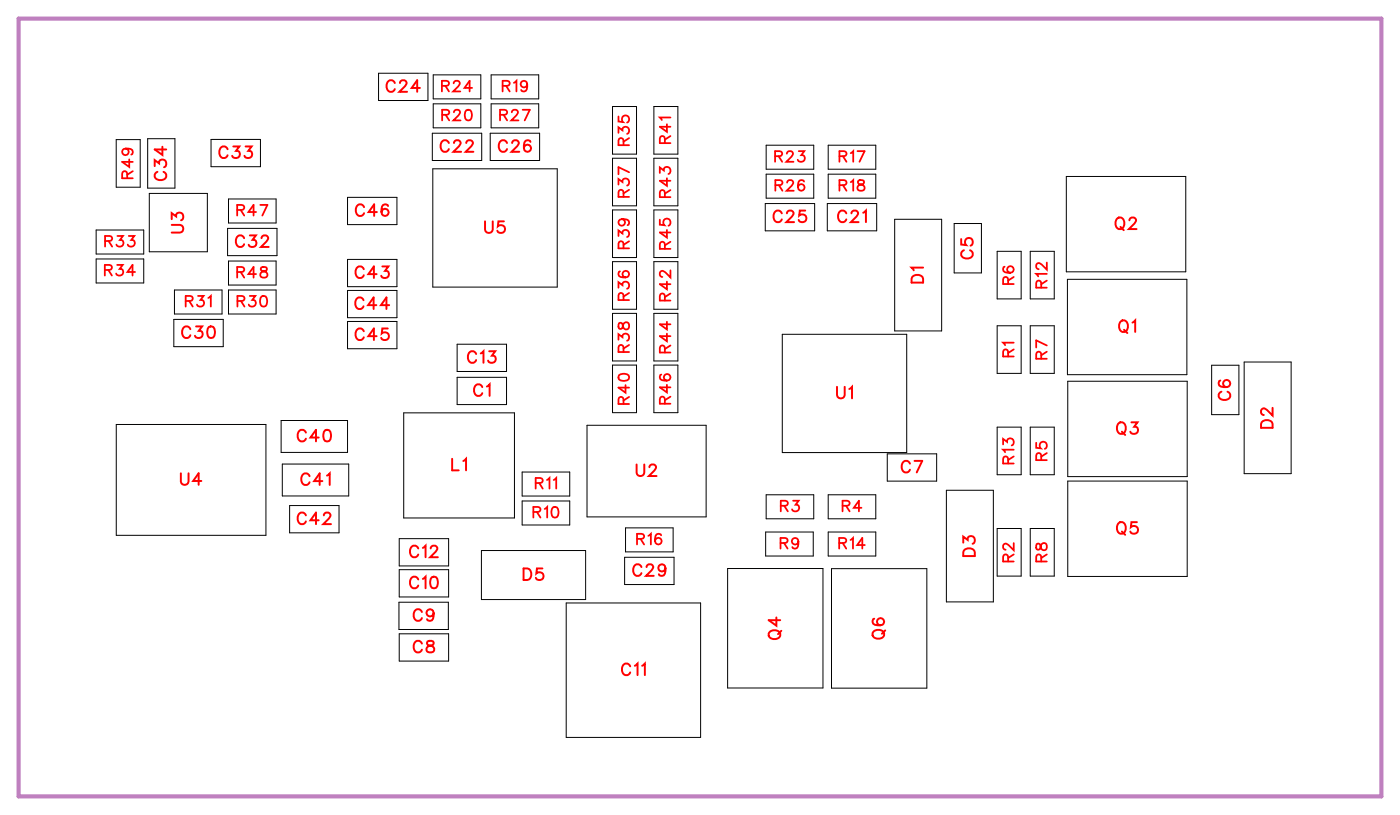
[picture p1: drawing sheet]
<svg xmlns="http://www.w3.org/2000/svg" width="86mm" height="50mm" viewBox="0 0 86 50" stroke-linecap="round" stroke-linejoin="round" font-family="sans-serif">
<path d="M1.1 1.1h83.7v47.8h-83.7z" fill="none" stroke="#bf80bf" stroke-width=".25"/>
<g fill="none" stroke="#000" stroke-width=".06">
<path d="M5.9 14.1h2.9v1.5h-2.9zM5.9 15.9h2.9v1.5h-2.9zM7.1 8.6h1.5v2.9h-1.5zM9.1 8.5h1.6v3h-1.6zM9.2 11.9h3.5v3.6h-3.5zM10.7 19.6h3v1.7h-3zM10.7 17.8h2.9v1.5h-2.9zM13 8.6h3v1.6h-3zM14 14h3v1.7h-3zM14 17.8h3v1.5h-3zM14 12.2h3v1.5h-3zM14 16h3v1.5h-3z"/>
<path d="M21.3 12.1h3.1v1.7h-3.1zM21.3 15.9h3.1v1.7h-3.1zM21.3 17.8h3.1v1.7h-3.1zM21.3 19.7h3.1v1.7h-3.1zM23.2 4.5h3.1v1.7h-3.1zM26.6 8.2h3v1.7h-3zM26.6 10.4h7.6v7.2h-7.6zM26.6 4.6h2.9v1.5h-2.9zM26.6 6.4h2.9v1.4h-2.9zM30.1 8.2h3v1.7h-3zM30.2 4.6h2.9v1.5h-2.9zM30.2 6.4h2.9v1.4h-2.9z"/>
<path d="M37.6 6.5h1.5v3h-1.5zM37.6 9.7h1.5v2.9h-1.5zM37.6 12.9h1.5v2.9h-1.5zM37.6 16.1h1.5v2.9h-1.5zM37.6 19.2h1.5v3h-1.5zM40.2 6.5h1.4v3h-1.4zM40.2 16.1h1.4v2.9h-1.4zM40.2 9.7h1.4v2.9h-1.4zM40.2 19.2h1.4v3h-1.4zM40.2 12.9h1.4v2.9h-1.4zM47 12.5h3v1.7h-3zM47.1 8.9h2.9v1.5h-2.9z"/>
<path d="M47.1 10.7h2.9v1.5h-2.9zM50.8 12.5h3v1.7h-3zM50.9 8.9h2.9v1.5h-2.9zM50.9 10.7h2.9v1.5h-2.9zM54.9 13.5h2.9v6.8h-2.9zM58.6 13.7h1.7v3.1h-1.7zM61.2 15.4h1.5v3h-1.5zM63.3 15.4h1.4v3h-1.4zM65.5 10.8h7.3v5.9h-7.3zM65.6 17.1h7.3v5.9h-7.3zM7.1 26.1h9.2v6.8h-9.2zM17.3 25.8h4v2h-4z"/>
<path d="M17.3 28.5h4.1v2h-4.1zM17.8 31h3v1.7h-3zM24.5 37h3v1.6h-3zM24.5 33.1h3.1v1.6h-3.1zM24.5 35h3.1v1.7h-3.1zM24.5 38.9h3.1v1.7h-3.1zM24.8 25.3h6.8v6.5h-6.8zM28.1 21.1h3v1.7h-3zM28.1 23.2h3v1.6h-3zM29.6 33.8h6.4v3h-6.4zM32.1 29h2.9v1.5h-2.9zM32.1 30.8h2.9v1.4h-2.9z"/>
<path d="M34.8 37h8.2v8.3h-8.2zM36.1 26.1h7.3v5.6h-7.3zM37.6 22.4h1.5v2.9h-1.5zM38.4 34.2h3v1.7h-3zM38.4 32.4h2.9v1.5h-2.9zM40.2 22.4h1.4v2.9h-1.4zM44.7 34.9h5.8v7.3h-5.8zM47 32.7h2.9v1.4h-2.9zM47.1 30.4h2.9v1.5h-2.9zM48 20.5h7.7v7.3h-7.7zM50.9 30.4h2.9v1.5h-2.9zM50.9 32.7h2.9v1.4h-2.9z"/>
<path d="M51.1 34.9h5.8v7.3h-5.8zM54.5 27.9h3v1.6h-3zM58.1 30.1h2.9v6.9h-2.9zM61.2 20h1.5v2.9h-1.5zM61.2 26.2h1.5v2.9h-1.5zM61.2 32.4h1.5v3h-1.5zM63.3 20h1.4v2.9h-1.4zM63.3 32.4h1.4v3h-1.4zM63.3 26.2h1.4v2.9h-1.4zM65.6 29.5h7.3v5.9h-7.3zM65.6 23.4h7.3v5.9h-7.3zM74.4 22.4h1.7v3.1h-1.7z"/>
<path d="M76.4 22.2h2.9v6.9h-2.9z"/>
</g>
<g fill="none" stroke="#f00" stroke-width=".12">
<path d="M9.5 10.2v-.4l.3 .2a.24 .24 0 0 1 .4-.1 .24 .24 0 0 1-.1 .4M9.7 10.6a.26 .26 0 0 0-.2 .2 .26 .26 0 0 0 .3 .3h.1a.26 .26 0 0 0 .3-.3 .26 .26 0 0 0-.2-.2M10 9v.5l-.5-.3h.7M10.5 13.8h.6l.2 .2-.1 .2-.7 .1M10.5 13.5v-.4l.3 .2a.24 .24 0 0 1 .4-.2 .24 .24 0 0 1-.1 .4M14 9.2a.26 .26 0 0 0-.3-.2 .26 .26 0 0 0-.2 .3v.1a.26 .26 0 0 0 .2 .3 .26 .26 0 0 0 .3-.2M14.3 9h.4l-.2 .3a.24 .24 0 0 1 .2 .3 .24 .24 0 0 1-.4 0M15 14.6a.26 .26 0 0 0-.3-.1 .26 .26 0 0 0-.2 .2v.2a.26 .26 0 0 0 .2 .3 .26 .26 0 0 0 .3-.2M15.1 9h.4l-.3 .3a.24 .24 0 0 1 .2 .3 .24 .24 0 0 1-.4 0M15.3 14.5h.4l-.2 .2a.24 .24 0 0 1 .2 .4 .24 .24 0 0 1-.4-.1M16.1 14.6l.1-.1h.1l.2 .1-.1 .2-.4 .4h.5M22.3 18.4a.26 .26 0 0 0-.3-.1 .26 .26 0 0 0-.2 .2v.2a.26 .26 0 0 0 .2 .3 .26 .26 0 0 0 .3-.2"/>
<path d="M22.3 16.5a.26 .26 0 0 0-.3-.1 .26 .26 0 0 0-.2 .2v.2a.26 .26 0 0 0 .2 .3 .26 .26 0 0 0 .3-.2M22.4 12.7a.26 .26 0 0 0-.3-.2 .26 .26 0 0 0-.2 .3v.2a.26 .26 0 0 0 .2 .3 .26 .26 0 0 0 .3-.2M23.1 18.7h-.5l.3-.4v.7M23.1 16.8h-.5l.4-.4v.7M23.1 13h-.5l.4-.5v.8M23.5 16.4h.4l-.3 .2a.24 .24 0 0 1 .2 .4 .24 .24 0 0 1-.4-.1M23.8 12.6a.35 .35 0 0 0-.4 .2 .35 .35 0 0 0 .2 .5 .22 .22 0 0 0 .3-.2 .22 .22 0 0 0-.2-.3 .22 .22 0 0 0-.3 .2M23.9 18.7h-.5l.3-.4v.7M24.2 5.1a.26 .26 0 0 0-.3-.2 .26 .26 0 0 0-.2 .3v.2a.26 .26 0 0 0 .3 .2 .26 .26 0 0 0 .2-.1M24.6 5.1l.1-.2h.1l.2 .2-.1 .2-.4 .3h.5M25.8 5.4h-.5l.3-.5v.7M27.6 8.8a.26 .26 0 0 0-.3-.2 .26 .26 0 0 0-.2 .3v.2a.26 .26 0 0 0 .2 .2 .26 .26 0 0 0 .3-.1"/>
<path d="M27.9 8.8l.1-.2h.2l.1 .1-.1 .3-.4 .3h.5M28.6 8.8l.2-.2h.1l.1 .1-.1 .3-.3 .3h.5M29.8 13.6v.5l.2 .2 .2-.1 .1-.6M30.9 13.6h-.3v.3a.25 .25 0 0 1 .4 0 .25 .25 0 0 1-.1 .4 .25 .25 0 0 1-.4-.1M31.1 8.8a.26 .26 0 0 0-.3-.2 .26 .26 0 0 0-.2 .3v.2a.26 .26 0 0 0 .2 .2 .26 .26 0 0 0 .3-.1M31.5 8.8l.1-.2h.1l.2 .1-.1 .3-.4 .3h.5M32.6 8.7l-.1-.1a.35 .35 0 0 0-.4 .3 .35 .35 0 0 0 .3 .4 .22 .22 0 0 0 .2-.2 .22 .22 0 0 0-.2-.2 .22 .22 0 0 0-.2 .2M48 13.1a.26 .26 0 0 0-.3-.2 .26 .26 0 0 0-.2 .3v.2a.26 .26 0 0 0 .2 .2 .26 .26 0 0 0 .3-.1M48.3 13.1l.2-.2h.1l.1 .2-.1 .2-.3 .3h.5M49.5 12.9h-.4v.3a.25 .25 0 0 1 .4 0 .25 .25 0 0 1-.1 .4 .25 .25 0 0 1-.4-.1M52 13.1a.26 .26 0 0 0-.3-.2 .26 .26 0 0 0-.2 .3v.2a.26 .26 0 0 0 .2 .2 .26 .26 0 0 0 .3-.1M52.3 13.1l.1-.2h.2l.1 .2-.1 .2-.3 .3h.4"/>
<path d="M53 13.1l.2-.2v.7M56.1 16.9h.2h.3l.1 .5h-.7zM56.7 16.4h-.7l.1 .2M59 14.7v.3h.3a.25 .25 0 0 1 0-.3 .25 .25 0 0 1 .4 0 .25 .25 0 0 1-.1 .4M59.2 15.4a.26 .26 0 0 0-.2 .3 .26 .26 0 0 0 .3 .2h.2a.26 .26 0 0 0 .2-.2 .26 .26 0 0 0-.1-.3M68.6 13.5v-.1a.33 .33 0 0 1 .5 .3 .33 .33 0 0 1-.5 .3l-.1-.2zM68.8 19.8l.1-.1a.33 .33 0 0 1 .4 .3 .33 .33 0 0 1-.4 .3l-.2-.2zM68.8 13.9l.2 .2M69.4 13.5l.1-.1h.1l.2 .1-.1 .2-.4 .4h.5M69.5 19.8l.2-.1v.7M11.1 29.1v.5l.2 .2 .2-.1 .1-.6M11.7 20.2a.26 .26 0 0 0-.3-.2 .26 .26 0 0 0-.2 .3v.2a.26 .26 0 0 0 .2 .3 .26 .26 0 0 0 .3-.2"/>
<path d="M12 20h.4l-.2 .3a.24 .24 0 0 1 .2 .4 .24 .24 0 0 1-.4-.1M12.4 29.5h-.5l.3-.4v.7M12.8 20.1l.1-.1a.37 .37 0 0 1 .3 .4 .37 .37 0 0 1-.3 .3 .45 .45 0 0 1-.1-.6zM18.8 26.6a.26 .26 0 0 0-.3-.2 .26 .26 0 0 0-.2 .3v.1a.26 .26 0 0 0 .2 .3 .26 .26 0 0 0 .3-.2M18.8 31.6a.26 .26 0 0 0-.3-.1 .26 .26 0 0 0-.2 .2v.2a.26 .26 0 0 0 .2 .3 .26 .26 0 0 0 .3-.2M19 29.2a.26 .26 0 0 0-.3-.1 .26 .26 0 0 0-.2 .2v.2a.26 .26 0 0 0 .2 .3 .26 .26 0 0 0 .3-.2M19.6 26.9h-.5l.3-.5v.7M19.6 31.9h-.5l.3-.4v.7M19.8 29.5h-.5l.3-.4v.7M19.9 31.6l.1-.1h.2l.1 .1-.1 .2-.3 .4h.4M20 26.4h.1a.37 .37 0 0 1 .2 .3 .37 .37 0 0 1-.2 .4 .45 .45 0 0 1-.1-.7zM20.1 29.2l.1-.1v.7"/>
<path d="M22.3 20.3a.26 .26 0 0 0-.3-.1 .26 .26 0 0 0-.2 .2v.2a.26 .26 0 0 0 .2 .3 .26 .26 0 0 0 .3-.2M23.1 20.6h-.5l.4-.4v.7M23.8 20.2h-.3l-.1 .3a.25 .25 0 0 1 .4 0 .25 .25 0 0 1 0 .3 .25 .25 0 0 1-.4-.1M25.7 33.7a.26 .26 0 0 0-.3-.2 .26 .26 0 0 0-.2 .3v.1a.26 .26 0 0 0 .2 .3 .26 .26 0 0 0 .3-.2M25.7 35.6a.26 .26 0 0 0-.3-.2 .26 .26 0 0 0-.2 .3v.1a.26 .26 0 0 0 .2 .3 .26 .26 0 0 0 .3-.2M25.9 39.5a.26 .26 0 0 0-.3-.2 .26 .26 0 0 0-.2 .3v.2a.26 .26 0 0 0 .2 .3 .26 .26 0 0 0 .3-.2M25.9 37.6a.26 .26 0 0 0-.3-.2 .26 .26 0 0 0-.2 .3v.1a.26 .26 0 0 0 .2 .3 .26 .26 0 0 0 .3-.2M26 33.6l.1-.1v.7M26 35.5l.1-.1v.7M26.3 39.4v.2l.3 .1 .1 .1a.24 .24 0 0 1-.3 .3 .24 .24 0 0 1-.2-.3l.4-.3v-.1zM26.5 33.7l.1-.2h.1l.2 .1-.1 .3-.4 .3h.5M26.5 35.4h.1a.37 .37 0 0 1 .3 .4 .37 .37 0 0 1-.3 .3 .45 .45 0 0 1-.1-.7z"/>
<path d="M26.6 37.6a.22 .22 0 0 1-.3 .2 .22 .22 0 0 1-.1-.3 .22 .22 0 0 1 .4 0v.1a.34 .34 0 0 1-.2 .5l-.2-.1M27.8 28.2v.7h.4M28.5 28.3l.1-.1v.7M29.2 21.7a.26 .26 0 0 0-.3-.1 .26 .26 0 0 0-.2 .2v.2a.26 .26 0 0 0 .2 .3 .26 .26 0 0 0 .3-.2M29.5 21.7l.2-.1v.7M29.6 23.8a.26 .26 0 0 0-.3-.2 .26 .26 0 0 0-.2 .3v.1a.26 .26 0 0 0 .2 .3 .26 .26 0 0 0 .3-.2M29.9 23.7l.2-.1v.7M30 21.6h.4l-.2 .2a.24 .24 0 0 1 .2 .4 .24 .24 0 0 1-.4-.1M32.2 34.9h.2a.38 .38 0 0 1 .2 .4 .38 .38 0 0 1-.2 .3h-.2zM33.3 34.9h-.3l-.1 .3a.25 .25 0 0 1 .4 0 .25 .25 0 0 1 0 .4 .25 .25 0 0 1-.4-.1M39.1 28.5v.5l.2 .2 .2-.1 .1-.6M39.4 34.8a.26 .26 0 0 0-.3-.2 .26 .26 0 0 0-.2 .3v.2a.26 .26 0 0 0 .2 .3 .26 .26 0 0 0 .3-.2"/>
<path d="M39.7 34.8l.1-.2h.2l.1 .2-.1 .2-.3 .4h.4M39.9 28.7l.1-.2h.2l.1 .2-.1 .2-.4 .3h.5M40.9 34.9a.22 .22 0 0 1-.3 .2 .22 .22 0 0 1-.1-.4 .22 .22 0 0 1 .3 0l.1 .2a.34 .34 0 0 1-.3 .5l-.1-.1M47.3 38.8a.35 .35 0 0 1 .4-.1 .35 .35 0 0 1 .2 .4 .33 .33 0 0 1-.5 .1 .33 .33 0 0 1-.1-.4zM47.7 37.9v.5l-.5-.3h.7M48 38.7l-.2 .2M51.4 23.7v.6l.2 .2 .2-.1 .1-.7M52.2 23.9l.1-.2v.8M53.7 38.7a.35 .35 0 0 1 .4 0 .35 .35 0 0 1 .2 .4 .33 .33 0 0 1-.5 .1 .33 .33 0 0 1-.1-.5zM53.7 38h-.1a.35 .35 0 0 0 .3 .4 .35 .35 0 0 0 .4-.2 .22 .22 0 0 0-.2-.2 .22 .22 0 0 0-.2 .2 .22 .22 0 0 0 .2 .2M54.4 38.7l-.2 .2M55.9 28.5a.26 .26 0 0 0-.3-.2 .26 .26 0 0 0-.2 .3v.1a.26 .26 0 0 0 .2 .3 .26 .26 0 0 0 .3-.2"/>
<path d="M56.2 28.3h.4l-.3 .7M59.2 33.3v-.4l.2 .3a.24 .24 0 0 1 .4-.2 .24 .24 0 0 1-.1 .4M59.3 33.7h.1h.4l.1 .4h-.7zM68.7 26a.33 .33 0 0 1 .4 .3 .33 .33 0 0 1-.4 .3l-.1-.2zM68.7 32.2v-.1a.33 .33 0 0 1 .4 .3 .33 .33 0 0 1-.4 .3l-.1-.2zM68.9 26.5l.2 .2M68.9 32.6l.2 .2M69 20.2l.2 .2M69.5 25.9h.4l-.2 .3a.24 .24 0 0 1 .1 .4 .24 .24 0 0 1-.4-.1M69.8 32.1h-.3v.3a.25 .25 0 0 1 .3 0 .25 .25 0 0 1 0 .3 .25 .25 0 0 1-.4-.1M74.9 23.4a.35 .35 0 0 0 .2 .4 .35 .35 0 0 0 .5-.2 .22 .22 0 0 0-.3-.3 .22 .22 0 0 0-.2 .2 .22 .22 0 0 0 .2 .3M75 24a.26 .26 0 0 0-.2 .3 .26 .26 0 0 0 .3 .3h.2a.26 .26 0 0 0 .3-.3 .26 .26 0 0 0-.2-.3"/>
<path d="M77.5 25.9l.2-.1 .4 .1 .1 .4h-.8zM78.2 25v.5l-.4-.3-.2-.1-.2 .1v.1l.2 .2M38.7 40.9a.26 .26 0 0 0-.3-.2 .26 .26 0 0 0-.2 .3v.2a.26 .26 0 0 0 .2 .3 .26 .26 0 0 0 .3-.2M39 40.9l.2-.2v.8M39.4 40.9l.2-.2v.8"/>
</g>
<g fill="none" stroke="#f00" stroke-width=".11">
<path d="M6.4 16.6l.4-.1v-.2h-.4v.6M6.5 14.8h.3l.1-.3h-.4v.6M6.7 16.6l.2 .3M6.7 14.8l.2 .3M7.2 16.3h.3l-.2 .2a.22 .22 0 0 1 .2 .4 .22 .22 0 0 1-.4-.1M7.2 14.5h.4l-.2 .2a.22 .22 0 0 1 .1 .4 .22 .22 0 0 1-.4-.1M7.7 9.1a.2 .2 0 0 1 .2 .3 .2 .2 0 0 1-.3 .1 .2 .2 0 0 1 0-.3l.1-.1a.31 .31 0 0 1 .5 .3l-.1 .1M7.8 10.9v-.3l-.2-.1-.1 .4h.7M7.9 14.5h.3l-.1 .2a.22 .22 0 0 1 .1 .4 .22 .22 0 0 1-.4-.1M7.9 9.8v.5l-.4-.4h.7M8.2 10.5l-.4 .2M8.3 16.7h-.5l.3-.4v.6"/>
<path d="M11.4 18.5l.4-.1v-.2h-.4v.6M11.6 18.5l.2 .3M12.2 18.2h.3l-.2 .2a.22 .22 0 0 1 .2 .4 .22 .22 0 0 1-.4-.1M12.8 18.3l.1-.1v.6M14.6 12.9h.3l.1-.3h-.4v.6M14.6 16.7h.3l.1-.2-.4-.1v.6M14.6 18.5l.4-.1v-.2h-.4v.6M14.8 12.9l.2 .3M14.8 16.7l.2 .3M14.8 18.5l.2 .3M15.3 18.2h.4l-.2 .2a.22 .22 0 0 1 .2 .4 .22 .22 0 0 1-.4-.1M15.7 13h-.4l.3-.4v.6"/>
<path d="M15.7 16.8h-.4l.3-.4v.6M16 12.6h.4l-.3 .6M16 16.4v.2l.3 .1 .1 .1a.22 .22 0 0 1-.2 .3 .22 .22 0 0 1-.2-.3l.4-.3v-.1zM16.1 18.2a.32 .32 0 0 1 .4 .2 .32 .32 0 0 1-.3 .4l-.2-.1v-.3zM27.1 5.3l.4-.1v-.2h-.4v.6M27.2 7h.3l.1-.2-.4-.1v.7M27.4 5.3l.2 .3M27.4 7l.2 .4M27.9 5.1l.1-.1 .2 .1-.4 .5h.5M27.9 6.9l.1-.2 .3 .2-.5 .5h.5M28.6 6.8a.32 .32 0 0 1 .4 .2 .32 .32 0 0 1-.2 .4l-.2-.1-.1-.3zM29 5.4h-.5l.3-.4v.6"/>
<path d="M30.7 7h.4v-.2l-.4-.1v.7M30.9 5.3l.3-.1 .1-.2h-.4v.6M30.9 7l.2 .4M31.1 5.3l.2 .3M31.4 6.9l.2-.2 .2 .2-.4 .5h.4M31.6 5.1l.1-.1v.6M32.1 6.7h.4l-.3 .7M32.4 5.2a.2 .2 0 0 1-.3 .1 .2 .2 0 0 1-.1-.3 .2 .2 0 0 1 .3 .1l.1 .1a.31 .31 0 0 1-.3 .4l-.1-.1M38 8.2v-.4l.2 .2a.22 .22 0 0 1 .4-.2 .22 .22 0 0 1-.1 .4M38 7.2v.3h.3a.23 .23 0 0 1 0-.4 .23 .23 0 0 1 .3 .1 .23 .23 0 0 1-.1 .3M38 17.7v-.4l.2 .2a.22 .22 0 0 1 .4-.2 .22 .22 0 0 1-.1 .4M38 11.3v-.3l.2 .2a.22 .22 0 0 1 .4-.2 .22 .22 0 0 1-.1 .4"/>
<path d="M38 14.5v-.4l.2 .2a.22 .22 0 0 1 .4-.1 .22 .22 0 0 1-.1 .4M38 19.9v.3h.1l.3-.4a.22 .22 0 0 1 .2 .2 .22 .22 0 0 1-.2 .2l-.1-.1-.1-.2zM38.1 16.7h-.1a.32 .32 0 0 0 .2 .4 .32 .32 0 0 0 .4-.3 .2 .2 0 0 0-.2-.2 .2 .2 0 0 0-.2 .2 .2 .2 0 0 0 .2 .2M38.2 13.5a.2 .2 0 0 1 .2 .2 .2 .2 0 0 1-.3 .1 .2 .2 0 0 1 0-.3h.1a.31 .31 0 0 1 .4 .2l-.1 .1M38.3 8.9v-.4h-.3v.4h.6M38.3 18.4v-.4h-.3v.4h.6M38.3 12.1v-.4h-.3v.4h.6M38.3 15.2v-.3l-.3-.1v.4h.6M38.6 8.5l-.3 .2M38.6 18l-.3 .2M38.6 11.7l-.3 .2M38.6 10.6l-.6-.3v.4"/>
<path d="M38.6 14.8l-.3 .2M40.5 10.6v-.3l.3 .2a.22 .22 0 0 1 .3-.2 .22 .22 0 0 1 0 .4M40.5 13.5v.3h.3a.23 .23 0 0 1 0-.3 .23 .23 0 0 1 .3 0 .23 .23 0 0 1 0 .4M40.8 8.8v-.4h-.2l-.1 .4h.7M40.8 18.5v-.4h-.2l-.1 .4h.7M40.8 12.1v-.4h-.2l-.1 .4h.7M40.8 15.3v-.4h-.2l-.1 .4h.7M41 7.6v.5l-.5-.3h.7M41 17.3v.5l-.5-.4h.7M41 10.9v.5l-.5-.3h.7M41 19.8v.4l-.5-.3h.7M41 14.1v.5l-.5-.3h.7"/>
<path d="M41.2 7.2h-.7l.1 .2M41.2 16.6v.4l-.6-.4-.1 .3 .2 .1M41.2 8.4l-.4 .2M41.2 18l-.4 .2M41.2 11.7l-.4 .2M41.2 14.8l-.4 .3M47.6 9.6h.4v-.3h-.4v.6M47.6 11.4l.4-.1v-.2h-.4v.6M47.8 9.6l.2 .3M47.8 11.4l.3 .3M48.3 9.4l.1-.1 .3 .1-.4 .5h.4M48.3 11.2l.2-.1 .2 .1-.4 .5h.4"/>
<path d="M49.1 9.3h.3l-.2 .2a.22 .22 0 0 1 .2 .4 .22 .22 0 0 1-.4-.1M49.4 11.1a.32 .32 0 0 0-.4 .2 .32 .32 0 0 0 .2 .4 .2 .2 0 0 0 .2-.2 .2 .2 0 0 0-.2-.2 .2 .2 0 0 0-.2 .2M51.6 9.6h.3l.1-.3h-.4v.6M51.6 11.4l.3-.1 .1-.2h-.4v.6M51.8 9.6l.2 .3M51.8 11.4l.2 .3M52.2 9.4l.2-.1v.6M52.2 11.2l.2-.1v.6M52.7 9.3h.4l-.3 .6M52.7 11.1v.2l.4 .2a.22 .22 0 0 1-.2 .2 .22 .22 0 0 1-.2-.2l.4-.3-.1-.1zM61.7 16.4h-.1a.32 .32 0 0 0 .3 .4 .32 .32 0 0 0 .4-.2 .2 .2 0 0 0-.2-.3 .2 .2 0 0 0-.2 .2 .2 .2 0 0 0 .1 .2M61.9 17.4v-.3l-.2-.1-.1 .4h.7"/>
<path d="M62.3 17l-.4 .2M63.9 17.7v-.4h-.2l-.1 .4h.7M64.3 16.8h-.7l.2 .2M64.3 16.1v.5l-.5-.4-.2 .2 .2 .1M64.3 17.2l-.4 .2M32.8 31.4h.3l.1-.2-.4-.1v.7M32.9 29.7l.4-.1v-.2l-.4-.1v.7M33 31.4l.2 .4M33.1 29.7l.2 .3M33.4 31.2l.2-.1v.7M33.6 29.5l.1-.2v.7M34 31.2a.32 .32 0 0 1 .3 .2 .32 .32 0 0 1-.2 .4l-.2-.1v-.3z"/>
<path d="M34 29.5l.2-.2v.7M38 20.9v-.4l.2 .2a.22 .22 0 0 1 .4-.2 .22 .22 0 0 1-.1 .4M38 23a.32 .32 0 0 1 .4-.1 .32 .32 0 0 1 .2 .4 .32 .32 0 0 1-.4 .1 .32 .32 0 0 1-.2-.4zM38.3 21.6v-.4h-.3v.4h.6M38.3 24.8v-.4h-.3v.4h.6M38.4 23.6v.5l-.4-.3h.6M38.6 21.2l-.3 .2M38.6 24.4l-.3 .2M39.1 33.1h.4v-.3h-.4v.6M39.3 33.1l.3 .3M39.8 32.9l.2-.1v.6M40.6 32.9v-.1a.32 .32 0 0 0-.4 .2 .32 .32 0 0 0 .2 .4 .2 .2 0 0 0 .2-.2 .2 .2 0 0 0-.2-.2 .2 .2 0 0 0-.2 .2"/>
<path d="M40.6 23a.32 .32 0 0 0 .2 .4 .32 .32 0 0 0 .4-.2 .2 .2 0 0 0-.2-.2 .2 .2 0 0 0-.2 .1 .2 .2 0 0 0 .2 .3M40.8 21.6v-.3l-.2-.1-.1 .4h.7M40.8 24.8v-.4h-.2l-.1 .4h.7M41 20.5v.5l-.5-.4h.7M41 23.6v.5l-.5-.3h.7M41.2 21.2l-.4 .2M41.2 24.4l-.4 .2M47.9 33.3h.4v-.2l-.4-.1v.7M47.9 31.1l.4-.1 .1-.2-.5-.1v.7M48.2 33.3l.2 .4M48.2 31.1l.2 .3M48.7 30.7h.3l-.1 .3a.22 .22 0 0 1 .1 .3 .22 .22 0 0 1-.4 0"/>
<path d="M49 33.2a.2 .2 0 0 1-.2 .2 .2 .2 0 0 1-.1-.3 .2 .2 0 0 1 .3 0v.1a.31 .31 0 0 1-.2 .5l-.1-.1M51.5 33.3h.4v-.2l-.4-.1v.7M51.7 31.1l.4-.1v-.2l-.4-.1v.7M51.8 33.3l.2 .4M52 31.1l.2 .3M52.2 33.2l.2-.2v.7M52.9 31.2h-.5l.3-.5v.7M53.1 33.5h-.5l.4-.5v.7M61.6 27.3v-.4l.3 .2a.22 .22 0 0 1 .3-.1 .22 .22 0 0 1-.1 .4M61.9 21.9v-.4h-.2l-.1 .4h.7M61.9 34.5v-.4h-.2l-.1 .4h.7M61.9 28.5v-.4h-.2l-.1 .4h.7"/>
<path d="M62.3 21h-.7l.1 .2M62.3 33.3v.5l-.6-.4-.1 .2 .2 .1M62.3 27.6h-.7l.1 .2M62.3 21.5l-.4 .2M62.3 34l-.4 .3M62.3 28l-.4 .2M63.6 27.2v.3h.3a.23 .23 0 0 1 0-.3 .23 .23 0 0 1 .4 0 .23 .23 0 0 1-.1 .4M63.7 33.4v.3h.1l.3-.4a.22 .22 0 0 1 .2 .3 .22 .22 0 0 1-.2 .2l-.2-.4zM63.9 28.3v-.4l-.2-.1-.1 .5h.7M63.9 22v-.3l-.2-.1-.1 .4h.7M63.9 34.5v-.4h-.2l-.1 .4h.7M64.3 27.8l-.4 .2"/>
<path d="M64.3 21.6l-.4 .2M64.3 21.2l-.7-.3v.4M64.3 34l-.4 .3"/>
</g>
<g font-size="1.2" fill="#fff">
<text x="23.7" y="5.9">C24</text>
<text x="10.5" y="11.1" transform="rotate(-90 10.5 11.1)">C34</text>
<text x="13.4" y="10">C33</text>
<text x="27" y="9.6">C22</text>
<text x="30.6" y="9.6">C26</text>
<text x="11.5" y="14.3" transform="rotate(-90 11.5 14.3)">U3</text>
<text x="14.4" y="15.5">C32</text>
<text x="21.8" y="17.4">C43</text>
<text x="21.8" y="13.6">C46</text>
<text x="29.7" y="14.6">U5</text>
<text x="47.4" y="13.9">C25</text>
<text x="51.4" y="13.9">C21</text>
<text x="57" y="17.4" transform="rotate(-90 57 17.4)">D1</text>
<text x="60" y="15.9" transform="rotate(-90 60 15.9)">C5</text>
<text x="68.4" y="14.4">Q2</text>
<text x="11.1" y="21">C30</text>
<text x="21.8" y="19.3">C44</text>
<text x="21.8" y="21.2">C45</text>
<text x="28.7" y="22.6">C13</text>
<text x="68.7" y="20.7">Q1</text>
<text x="18.2" y="27.4">C40</text>
<text x="27.7" y="29.2">L1</text>
<text x="29.1" y="24.6">C1</text>
<text x="39" y="29.5">U2</text>
<text x="51.3" y="24.8">U1</text>
<text x="55.3" y="29.3">C7</text>
<text x="68.5" y="26.9">Q3</text>
<text x="75.9" y="24.6" transform="rotate(-90 75.9 24.6)">C6</text>
<text x="78.5" y="26.3" transform="rotate(-90 78.5 26.3)">D2</text>
<text x="11" y="30.1">U4</text>
<text x="18.2" y="32.5">C42</text>
<text x="18.4" y="30.1">C41</text>
<text x="25.1" y="34.5">C12</text>
<text x="32.1" y="35.9">D5</text>
<text x="38.8" y="35.7">C29</text>
<text x="60.2" y="34.2" transform="rotate(-90 60.2 34.2)">D3</text>
<text x="68.5" y="33.1">Q5</text>
<text x="25.1" y="36.4">C10</text>
<text x="25.3" y="40.4">C8</text>
<text x="25.3" y="38.4">C9</text>
<text x="38.1" y="41.7">C11</text>
<text x="48.2" y="39.3" transform="rotate(-90 48.2 39.3)">Q4</text>
<text x="54.6" y="39.3" transform="rotate(-90 54.6 39.3)">Q6</text>
</g>
<g font-size="1.1" fill="#fff">
<text x="27.1" y="5.9">R24</text>
<text x="30.8" y="5.9">R19</text>
<text x="8.4" y="11" transform="rotate(-90 8.4 11)">R49</text>
<text x="27.1" y="7.7">R20</text>
<text x="30.7" y="7.7">R27</text>
<text x="38.9" y="9" transform="rotate(-90 38.9 9)">R35</text>
<text x="41.4" y="8.8" transform="rotate(-90 41.4 8.8)">R41</text>
<text x="47.5" y="10.2">R23</text>
<text x="47.6" y="12">R26</text>
<text x="51.5" y="10.2">R17</text>
<text x="51.5" y="12">R18</text>
<text x="6.4" y="17.2">R34</text>
<text x="6.4" y="15.4">R33</text>
<text x="14.5" y="13.5">R47</text>
<text x="14.5" y="17.3">R48</text>
<text x="38.9" y="15.3" transform="rotate(-90 38.9 15.3)">R39</text>
<text x="38.9" y="12.1" transform="rotate(-90 38.9 12.1)">R37</text>
<text x="41.4" y="15.3" transform="rotate(-90 41.4 15.3)">R45</text>
<text x="41.4" y="12.2" transform="rotate(-90 41.4 12.2)">R43</text>
<text x="62.5" y="17.5" transform="rotate(-90 62.5 17.5)">R6</text>
<text x="64.6" y="17.7" transform="rotate(-90 64.6 17.7)">R12</text>
<text x="11.3" y="19.1">R31</text>
<text x="14.5" y="19.1">R30</text>
<text x="38.9" y="21.7" transform="rotate(-90 38.9 21.7)">R38</text>
<text x="38.9" y="18.5" transform="rotate(-90 38.9 18.5)">R36</text>
<text x="41.4" y="21.7" transform="rotate(-90 41.4 21.7)">R44</text>
<text x="41.4" y="18.5" transform="rotate(-90 41.4 18.5)">R42</text>
<text x="62.5" y="21.9" transform="rotate(-90 62.5 21.9)">R1</text>
<text x="64.6" y="22.1" transform="rotate(-90 64.6 22.1)">R7</text>
<text x="38.9" y="24.9" transform="rotate(-90 38.9 24.9)">R40</text>
<text x="41.4" y="24.8" transform="rotate(-90 41.4 24.8)">R46</text>
<text x="62.5" y="28.5" transform="rotate(-90 62.5 28.5)">R13</text>
<text x="64.6" y="28.3" transform="rotate(-90 64.6 28.3)">R5</text>
<text x="32.7" y="32">R10</text>
<text x="32.8" y="30.3">R11</text>
<text x="39.1" y="33.7">R16</text>
<text x="47.9" y="34">R9</text>
<text x="47.9" y="31.7">R3</text>
<text x="51.5" y="34">R14</text>
<text x="51.7" y="31.7">R4</text>
<text x="62.5" y="34.5" transform="rotate(-90 62.5 34.5)">R2</text>
<text x="64.6" y="34.5" transform="rotate(-90 64.6 34.5)">R8</text>
</g>
</svg>
